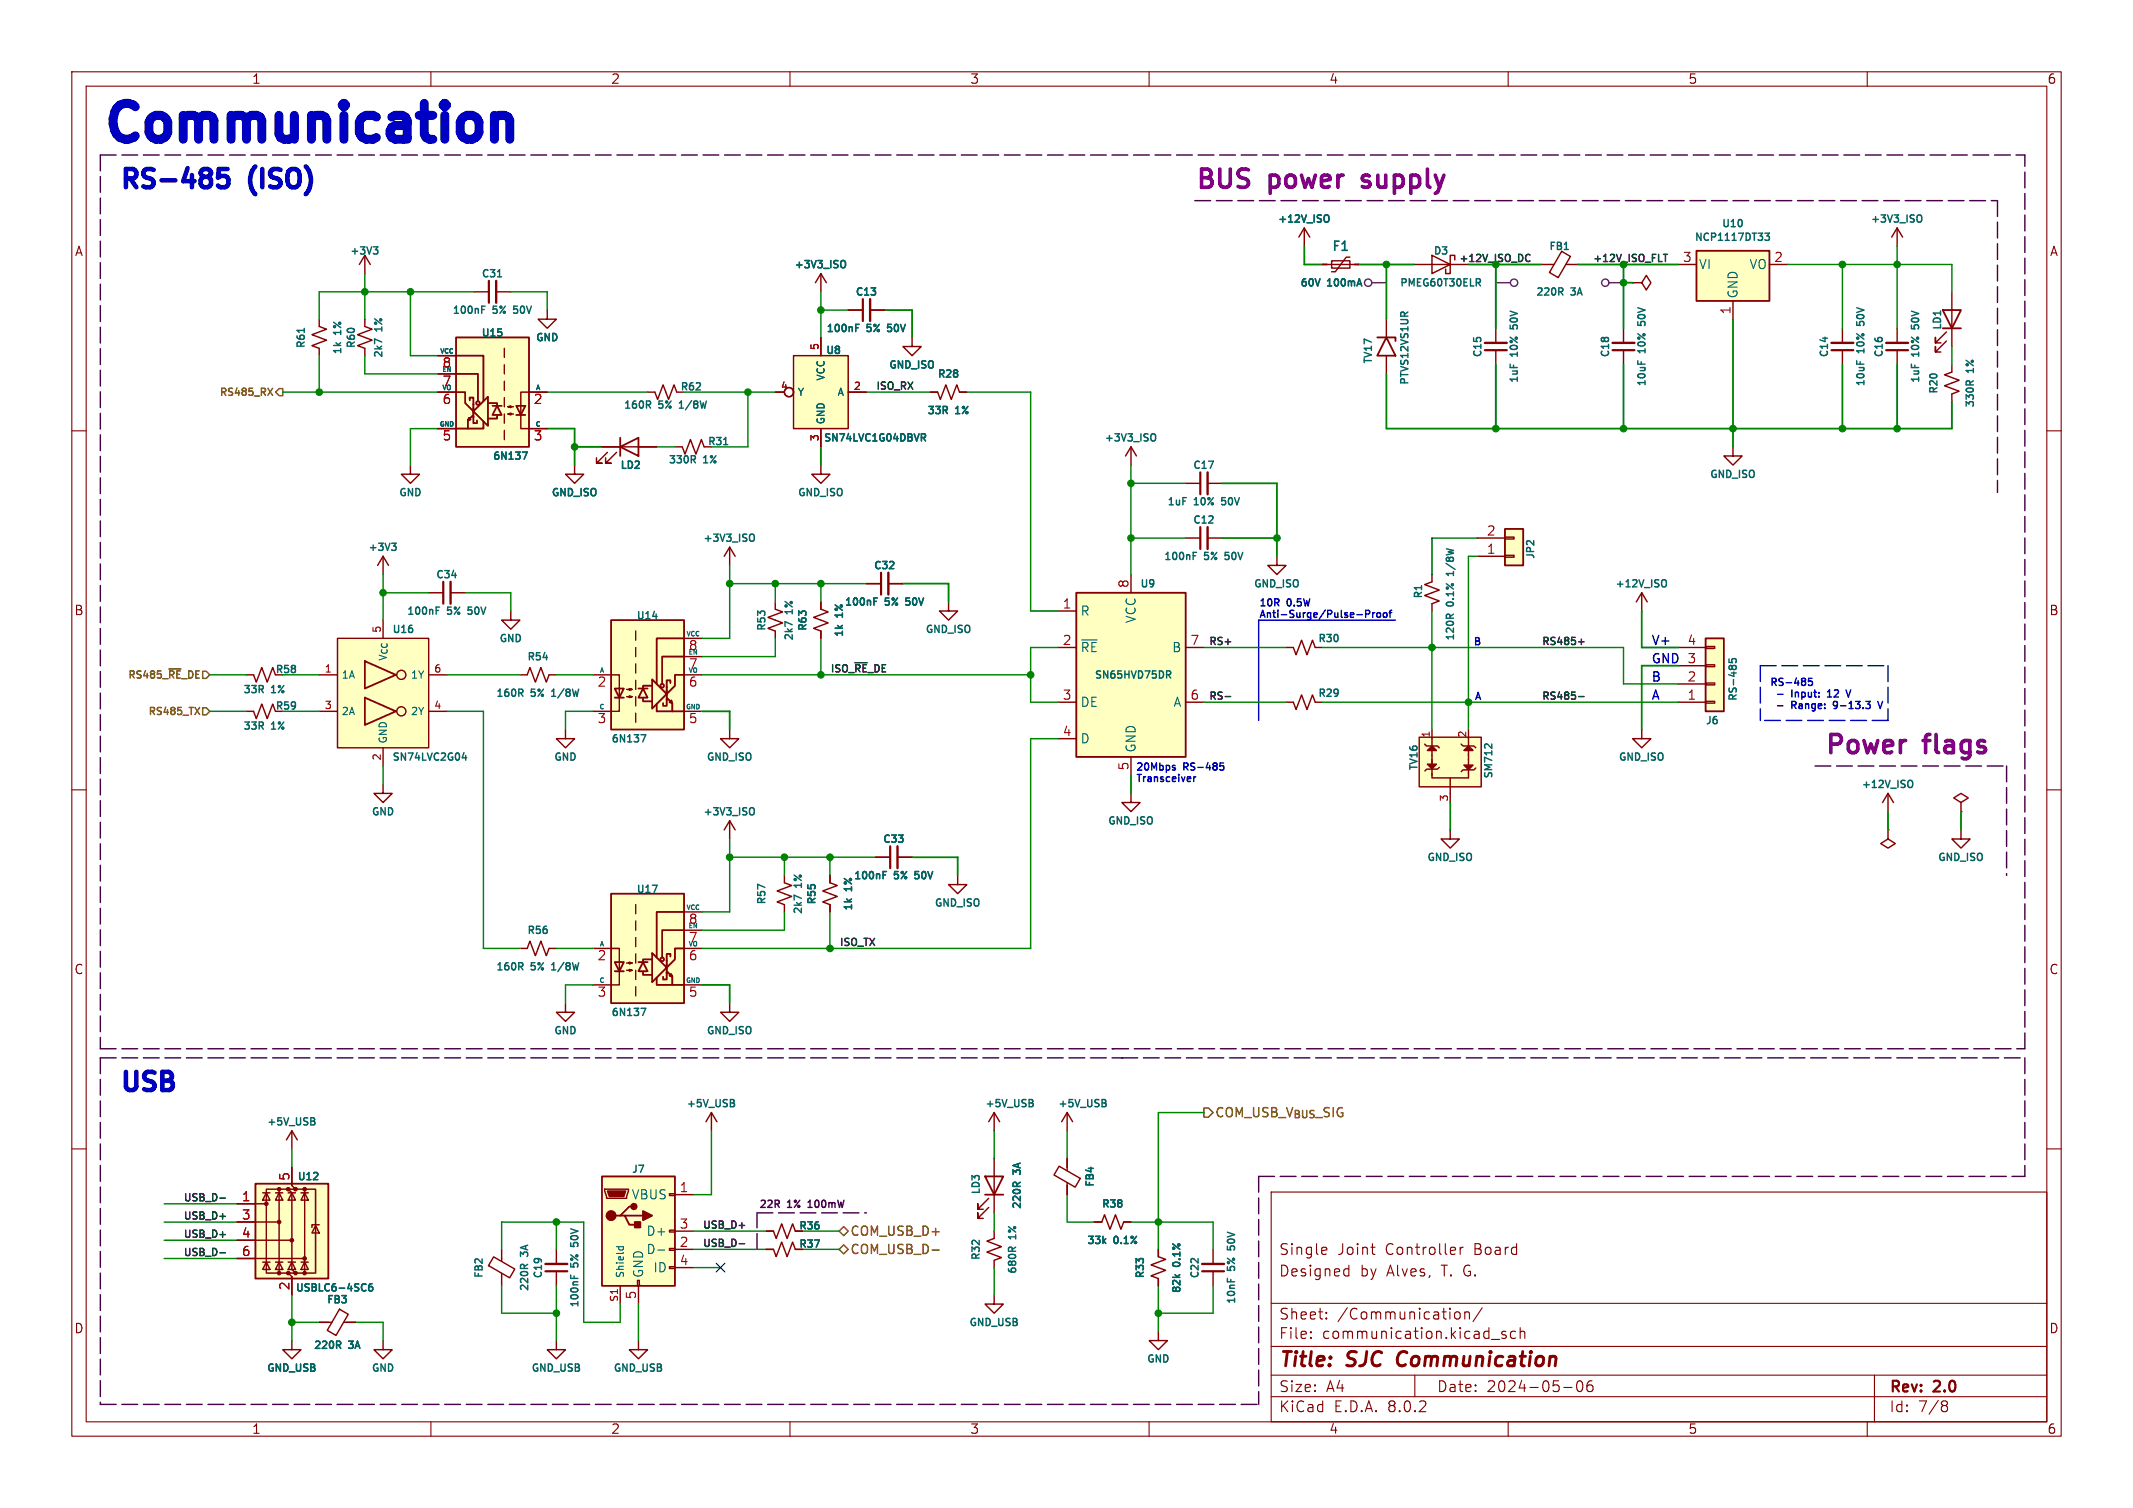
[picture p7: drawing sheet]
<svg xmlns="http://www.w3.org/2000/svg" width="297mm" height="210mm" viewBox="0 0 297 210" stroke-linecap="round" stroke-linejoin="round" font-family="sans-serif">
<g fill="none" stroke="#840000" stroke-width=".15">
<path d="M10 10h277v190h-277zM12 12h273v186h-273zM60 10v2M110 10v2M160 10v2M210 10v2M260 10v2M10 60h2M285 60h2M10 110h2M285 110h2M10 160h2"/>
<path d="M285 160h2M177 166h108v32h-108zM184.2 173.7l.5 .1v.3l-.7 .1M184.7 174.6l-.5 .1M187.4 176.7l.4 .1M187.8 176.2v1.5M187.8 177.6l-.4 .1M190.9 173.7h.6M191.3 174.7h.2M203.3 173.7v1M203.7 173.7l-.2 .1-.2 .2M60 198v2"/>
<path d="M110 198v2M160 198v2M177 194.5h108M177 191.5h108M177 187.5h108M177 181.5h108M182.5 186.3h.1l-.1 .1M182.5 186.3v.1M182.5 185.5v.1M182.5 185.5h.1l-.1 .1M184.7 183.6v.1M184.7 183.6h-.1l.1 .1"/>
<path d="M184.7 182.8v.1M184.7 182.8h-.1l.1 .1M197 191.5v3M202.6 182.8a.41 .41 0 0 1 .4-.1 .41 .41 0 0 1 .3 .3v.4a.41 .41 0 0 1-.3 .3 .41 .41 0 0 1-.4-.1M204 182.8a.37 .37 0 0 1 .6 .1v.8M204 182.7v1M206.4 182.1l-1.3 2M207.7 186.5h1.1M209.7 185.5l-.4-.1-.2 .2 .1 .2 .5 .2v.1v.2l-.2 .1-.4-.1M210 198v2M211 185.5l-.4-.1-.3 .3v.4l.2 .2 .1 .1 .4-.1M211.7 185.5a.37 .37 0 0 1 .6 .1v.8"/>
<path d="M211.7 184.9v1.5M217.7 193.2h1.2M219.7 192.4a.36 .36 0 0 1 .3-.1 .36 .36 0 0 1 .3 .3 .77 .77 0 0 1-.4 1.2 .91 .91 0 0 1-.2-1.4zM221.7 192.3a.59 .59 0 0 0-.7 .6v.6l.1 .2 .4 .1 .2-.1 .1-.5-.1-.3h-.5l-.2 .3M260 198v2M261 191.5v6.5M270.6 195.1l.4 .1a.31 .31 0 0 1 .2 .3 .31 .31 0 0 1-.3 .2M270.6 195.7h.3M270.9 195.7l.2 .2 .1 .4-.3 .3h-.3"/>
</g>
<path d="M194.8 188.5a1.27 1.27 0 0 0 0 1.6" fill="none" stroke="#840000" stroke-width=".4"/>
<g fill="none" stroke="#840000" stroke-width=".2">
<path d="M40.6 157.5l.8 1.3M40.6 157.5v2.5M40.6 157.5l-.7 1.3M99.1 154.9l-.8 1.3M99.1 154.9v2.6M99.1 154.9l.7 1.3M77.5 174v2M77.5 177v2.1M106.7 174h1l.4 1 .7-2 .8 2 .8-2 .3 1h1.1M106.7 171.5h1l.4 1 .7-2.1 .8 2.1 .8-2.1 .3 1.1h1.1M138.4 171.5v1l-1 .3 2 .8-2 .8 2 .7-1 .4v1M152.4 170.2h1l.4-1 .8 2 .7-2 .8 2 .4-1h1"/>
<path d="M161.3 174v1l1 .4-2 .7 2 .8-2 .8 1 .4v1M168.9 174v2M168.9 177v2.1M77.5 186.7v1.3h1.2l-1.2 1.2-1.3-1.2h1.3M88.9 186.7v1.3h1.3l-1.3 1.2-1.3-1.2h1.3M138.4 180.3v1.3h1.3l-1.3 1.3-1.2-1.3h1.2M161.3 185.4v1.3h1.3l-1.3 1.3-1.3-1.3h1.3"/>
</g>
<path d="M43.6 155.7l.2 .2-.2 .2 .2 .1 .1 .3-.2 .2h-.4M102 153.1l.2 .2-.2 .3 .2 .1 .1 .2-.2 .2h-.4M79.5 177.6v.4M79.9 177.7v.3M140.4 173.9l.2-.2h.3v.2M141.4 173.7l-.5 .3M170.9 178v.5" fill="none" stroke="#006464" stroke-width=".2"/>
<path d="M75.9 176h3.1M167.4 176h3" fill="none" stroke="#840000" stroke-width=".33"/>
<path d="M75.9 177h3.1M167.4 177h3" fill="none" stroke="#840000" stroke-width=".3"/>
<path d="M35.6 164.8h10.1v13.3h-10.1z" fill="#ffffc2"/>
<g fill="#840000" stroke="#840000" stroke-width=".14">
<circle cx="37.1" cy="167.6" r=".25"/>
<circle cx="38.9" cy="177.3" r=".25"/>
<circle cx="38.9" cy="170.2" r=".25"/>
<circle cx="38.9" cy="165.6" r=".25"/>
<circle cx="40.1" cy="177.3" r=".25"/>
<circle cx="40.1" cy="165.6" r=".25"/>
<circle cx="40.6" cy="172.7" r=".25"/>
<circle cx="41.1" cy="177.3" r=".25"/>
<circle cx="41.1" cy="165.6" r=".25"/>
<circle cx="42.4" cy="177.3" r=".25"/>
<circle cx="42.4" cy="175.3" r=".25"/>
<circle cx="42.4" cy="165.6" r=".25"/>
</g>
<g fill="none" stroke="#840000" stroke-width=".2">
<path d="M181.6 31.8l-.8 1.2M181.6 31.8v2.5M181.6 31.8l.8 1.2M157.5 62.2l-.8 1.3M157.5 62.2v2.6M157.5 62.2l.7 1.3M165.1 67.3h2M168.1 67.3h2.1M120.6 81.3h2.1M123.7 81.3h2M33 175.3h9.4M33 172.7h7.6"/>
<path d="M33 170.2h5.9M33 167.6h4.1M36.6 175.8h1M36.6 166.1h1M37.1 166.1l.5 1h-1zM37.1 175.8l.5 1h-1zM38.4 175.8h1M38.4 166.1h1M38.9 175.8l.5 1h-1zM38.9 166.1l.5 1h-1zM38.9 165.6h-1.8v11.7h1.8M40.1 165.6h2.3v11.7h-1.3"/>
<path d="M40.1 165.6l.5 .5v10.7l.5 .5M40.1 165.6h-1.2v11.7h1.2l.5 .5v2.5M40.1 175.8h1M40.1 166.1h1M40.1 177.3h1M40.6 175.8l.5 1h-1zM40.6 166.1l.5 1h-1zM40.6 162.6v2.5l.5 .5M41.9 175.8h1M41.9 166.1h1M42.4 175.8l.5 1h-1zM42.4 165.6h1.5v11.7h-1.5"/>
<path d="M42.4 166.1l.5 1h-1zM43.9 170.7l.5 1h-1zM44.4 170.6h-1v.3M68.7 175l3 1.7-.7 1.3-3-1.7zM69.8 174v1.6M69.8 177.3v1.8M40.6 186.7v1.3h1.3l-1.3 1.2-1.2-1.2h1.2M53.3 186.7v1.3h1.3l-1.3 1.2-1.2-1.2h1.2"/>
</g>
<path d="M35.6 164.8h10.1v13.3h-10.1z" fill="none" stroke="#840000" stroke-width=".25"/>
<path d="M184.6 29.9a.34 .34 0 0 1 .4 .4v.3a.34 .34 0 0 1-.4 .3M160.5 60.4a.34 .34 0 0 1 .4 .3v.4a.34 .34 0 0 1-.4 .3M121.7 83.7h.3M121.7 83.3h.5M50.8 178.8l.1 .1M50.9 179.7l-.1 .1M51.8 178.8h-.3a.67 .67 0 0 0 0 1l.4-.1v-.4l-.2-.1h-.3l-.1 .1M72.5 176.3l.2-.2h.2l.1 .2M73.5 176.1l-.5 .3" fill="none" stroke="#006464" stroke-width=".2"/>
<path d="M123.7 79.8v3M168.1 65.8v3" fill="none" stroke="#840000" stroke-width=".33"/>
<path d="M122.7 79.8v3M167.1 65.8v3" fill="none" stroke="#840000" stroke-width=".3"/>
<path d="M85.1 86.4h10.1v15.2h-10.1z" fill="#ffffc2"/>
<g fill="none" stroke="#840000" stroke-width=".25">
<path d="M85.1 86.4h10.1v15.2h-10.1zM85.6 95.9h1.3l-.7 1.3zM85.6 97.2h1.3M88.9 95.9h1.3M89.5 97.3v.4h1.3M89.5 95.9l.7 1.3h-1.3zM90.7 95.5h-1.2v.4M90.8 94.6l2 2-2 2.1zM91.4 98v1.1h3.8M92.8 97.3v1h-.5v-.4M92.8 97.2l.8 .7-.1-.4-.3 .3 .4 .1v1.2M92.8 95.6v1.9"/>
<path d="M93.3 95.1v-.4h-.5v1.1M95.2 88.9h-3.8v6.4M95.2 91.4h-3v3.9M95.2 94h-1.2v1.5l-1 1"/>
<circle cx="92.2" cy="95.5" r=".25"/>
</g>
<g fill="none" stroke="#840000" stroke-width=".2">
<path d="M50.8 35.6l-.8 1.2M50.8 35.6v2.5M50.8 35.6l.8 1.2M44.4 44.5v1l1.1 .3-2.1 .8 2.1 .8-2.1 .7 1 .4v1M50.8 44.5v1l1 .3-2 .8 2 .8-2 .7 1 .4v1M66 40.6h2.1M69.1 40.6h2M34.3 94h1l.4 1 .7-2 .8 2 .8-2 .4 1M82.5 94h3.7v5.1h-3.7M87.2 97h.8l-.4 .2v-.3l.4 .1M87.2 96h.8l-.4 .1v-.2l.4 .1M88.5 87.9v1.3"/>
<path d="M88.5 90.2v1.2M88.5 92.5v1.2M88.5 94.7v1.3M88.5 97v1.3M88.5 99.3v1.3M95.2 94h2.6M95.2 99.1h2.6M95.2 91.4h2.6M95.2 88.9h2.6M53.3 109.2v1.3h-1.2l1.2 1.3 1.3-1.3h-1.3"/>
</g>
<path d="M52 34.4h.6l-.3 .4 .3 .1v.3l-.2 .2h-.3M69.3 38.6h.5M42.4 45.7v.6M53.2 47.6l-1-.4v.7M67.1 43.1h.3M67.1 42.6h.5M90.9 85.8h.6M89.2 102.3h.7l-.4 1" fill="none" stroke="#006464" stroke-width=".2"/>
<path d="M69.1 39.1v3.1" fill="none" stroke="#840000" stroke-width=".33"/>
<path d="M68.1 39.1v3.1" fill="none" stroke="#840000" stroke-width=".3"/>
<path d="M47 88.9h12.7v15.2h-12.7z" fill="#ffffc2"/>
<g fill="none" stroke="#840000" stroke-width=".2">
<path d="M114.3 38.1l-.8 1.3M114.3 38.1v2.5M114.3 38.1l.8 1.3M184.1 36.8h5.1M185.4 36.3h2.6v1h-2.6zM188 35.8h-.5l-1.6 2h-.5M101.6 76.2l-.8 1.3M101.6 76.2v2.5M101.6 76.2l.8 1.3M114.3 64.8v1.2h1.3l-1.3 1.3-1.3-1.3h1.3M34.3 99.1h1l.4 1 .7-2.1 .8 2.1 .8-2.1 .4 1.1M44.4 94h2.6"/>
<path d="M44.4 99.1h2.6M47 88.9h12.7v15.2h-12.7zM53.3 86.4v2.5M59.7 94h2.5M59.7 99.1h2.5M71.1 85.1v1.3h-1.3l1.3 1.2 1.3-1.2h-1.3M72.4 94h1l.4-1 .7 2 .8-2 .8 2 .4-1h1M107.9 83.8v1l1.1 .4-2.1 .8 2.1 .7-2.1 .8 1 .4v1M114.3 83.8v1l1 .4-2 .8 2 .7-2 .8 1 .4v1M53.3 104.1v2.6M101.6 139.7v1.3h1.3l-1.3 1.2-1.3-1.2h1.3"/>
<circle cx="55.9" cy="99.1" r=".63"/>
<circle cx="55.9" cy="94" r=".63"/>
</g>
<path d="M50.8 97.2l4.3 1.9-4.3 1.9zM50.8 92.1l4.3 1.9-4.3 1.9z" fill="none" stroke="#840000" stroke-width=".25"/>
<path d="M117.3 36.3a.34 .34 0 0 1 .4 .3v.3a.34 .34 0 0 1-.4 .4M104.6 74.4a.34 .34 0 0 1 .4 .3v.3a.34 .34 0 0 1-.4 .4M72.5 96.5l.3 .5M72.6 96l.2 .2v.2l-.2 .1M76.8 97h.6M76.9 96.2l-.1 .1M110.3 87l-1-.4v.6M64.6 104.8l-.2 .7h.6M64.8 105.2v.7" fill="none" stroke="#006464" stroke-width=".2"/>
<path d="M85.1 124.5h10.1v15.2h-10.1z" fill="#ffffc2"/>
<g fill="none" stroke="#840000" stroke-width=".25">
<path d="M85.1 124.5h10.1v15.2h-10.1zM85.6 134h1.3l-.7 1.3zM85.6 135.3h1.3M88.9 134h1.3M89.5 135.4v.4h1.3M89.5 134l.7 1.3h-1.3zM90.7 133.6h-1.2v.4M90.8 132.7l2 2-2 2.1zM91.4 136.1v1.1h3.8M92.8 135.4v1h-.5v-.4M92.8 135.3l.8 .7-.1-.4-.3 .3 .4 .1v1.2M92.8 133.7v1.9"/>
<path d="M93.3 133.2v-.4h-.5v1.1M95.2 127h-3.8v6.4M95.2 129.5h-3v3.9M95.2 132.1h-1.2v1.5l-1 1"/>
<circle cx="92.2" cy="133.6" r=".25"/>
</g>
<g fill="none" stroke="#840000" stroke-width=".2">
<path d="M78.7 139.7v1.3h1.3l-1.3 1.2-1.2-1.2h1.2M82.5 132.1h3.7v5.1h-3.7M87.2 135.1h.8l-.4 .2v-.3l.4 .1M87.2 134.1h.8l-.4 .1v-.2l.4 .1M88.5 126v1.3M88.5 128.3v1.2M88.5 130.6v1.2M88.5 132.8v1.3M88.5 135.1v1.3M88.5 137.4v1.3M95.2 132.1h2.6M95.2 137.2h2.6"/>
<path d="M95.2 129.5h2.6M95.2 127h2.6"/>
</g>
<path d="M90.8 123.3h.7l-.4 1M89.2 140.4h.7l-.4 1" fill="none" stroke="#006464" stroke-width=".2"/>
<path d="M83.8 163.8h10.2v15.3h-10.2z" fill="#ffffc2"/>
<path d="M83.8 163.8h10.2v15.3h-10.2zM86.4 169.3h.6l.6 1.3h1.3M87 169.3h2.5M88.3 168h-.7l-1.2 1.3h-.7" fill="none" stroke="#840000" stroke-width=".25"/>
<g fill="#840000" stroke="#840000" stroke-width=".25">
<path d="M89.5 168.7l1.3 .6-1.3 .6z"/>
<path d="M88.4 170.2h.8v.7h-.8z"/>
<circle cx="85.1" cy="169.3" r=".63"/>
<circle cx="88.3" cy="168" r=".38"/>
</g>
<g fill="none" stroke="#840000" stroke-width=".2">
<path d="M196.8 36.8h7.7M199.4 35.6l2.5 1.2-2.5 1.3zM202.6 36.2v-.6h-.7v2.5h-.6v-.6M208.3 45.7v2.1M208.3 48.8v2M226.1 45.7v2.1M226.1 48.8v2M84.2 165.6h3.3v.3l-.3 1h-2.7zM86.4 179.1v2.5M88.8 178.3h.2v.8h-.2zM88.9 179.1v2.5M93.2 176.4h.8v.3h-.8z"/>
<path d="M93.2 173.9h.8v.2h-.8zM93.2 171.3h.8v.3h-.8zM93.2 166.2h.8v.3h-.8zM94 166.4h2.5M94 174h2.5M94 171.5h2.5M94 176.5h2.5"/>
</g>
<path d="M84.6 165.9h2.5l-.2 .7h-2.1z" fill="#840000" stroke="#840000" stroke-width=".2"/>
<path d="M85.8 173.6h1M86.2 173.6l-.1 .3M86.8 173.6v.3M91.6 174.1h1" fill="none" stroke="#006464" stroke-width=".15"/>
<path d="M205.8 39.3l.3 .5M205.9 38.8l.2 .2v.3h-.2M228.1 50.2v.5" fill="none" stroke="#006464" stroke-width=".2"/>
<path d="M206.8 47.8h3M224.5 47.8h3.1" fill="none" stroke="#840000" stroke-width=".33"/>
<path d="M206.8 48.8h3M224.5 48.8h3.1" fill="none" stroke="#840000" stroke-width=".3"/>
<path d="M236.2 34.9h10.2v7h-10.2z" fill="#ffffc2"/>
<path d="M236.2 34.9h10.2v7h-10.2zM270.5 43.2h2.5l-1.2 2.5zM270.5 45.7h2.5" fill="none" stroke="#840000" stroke-width=".25"/>
<g fill="none" stroke="#840000" stroke-width=".2">
<path d="M214.6 36.8h1.8M217.4 35l1.3 .7-1.7 3-1.3-.8zM218.1 36.8h1.6M227.3 39.4h1.3l.6-1 .7 1-.7 1-.6-1M227.3 39.4h.1M233.7 36.8h2.5M246.4 36.8h2.5M264.2 31.8l-.8 1.2M264.2 31.8v2.5M264.2 31.8l.7 1.2M241.3 41.9v2.6M256.5 45.7v2.1"/>
<path d="M256.5 48.8v2M264.2 45.7v2.1M264.2 48.8v2M271 47.5l-1.5 1.5v-.7v.7h.8M271 46.2l-1.5 1.6v-.8v.8h.8M271.8 50.8v1l-1 .4 2 .8-2 .7 2 .8-1 .4v1M271.8 40.6v7.7M132.1 83.8v1.3h1.2l-1.2 1.3-1.3-1.3h1.3M201.9 115.6v1.2h1.3l-1.3 1.3-1.2-1.3h1.2"/>
</g>
<path d="M217.8 34.7h.6M245.8 32.5h.6l-.4 .4h.3v.5l-.1 .1-.4-.1M267.2 29.9a.34 .34 0 0 1 .4 .4v.3a.34 .34 0 0 1-.4 .3M217.3 40.6l.3 .5M217.4 40.1l.2 .2v.2l-.2 .1M258.5 50.2v.5M270.2 43.3v.6M273.8 53.2l.2-.2 .2 .1 .1 .1M274.8 53l-.5 .4" fill="none" stroke="#006464" stroke-width=".2"/>
<path d="M255 47.8h3.1M262.6 47.8h3.1" fill="none" stroke="#840000" stroke-width=".33"/>
<path d="M255 48.8h3.1M262.6 48.8h3.1" fill="none" stroke="#840000" stroke-width=".3"/>
<path d="M149.9 82.6h15.2v22.8h-15.2z" fill="#ffffc2"/>
<path d="M191.8 47h2.5v.5M193 47l1.3 2.5h-2.5zM149.9 82.6h15.2v22.8h-15.2zM137.2 163.8h2.5l-1.3 2.6zM137.2 166.4h2.5" fill="none" stroke="#840000" stroke-width=".25"/>
<g fill="none" stroke="#840000" stroke-width=".2">
<path d="M118.1 43.2h2M121.2 43.2h2M127 47v1.3h1.3l-1.3 1.2-1.3-1.2h1.3M129.5 54.6h1.1l.3 1 .8-2 .8 2 .7-2 .4 1h1M193 44.5v2.5M193 49.5v2.6M241.3 62.2v1.3h1.3l-1.3 1.3-1.3-1.3h1.3M147.3 85.1h2.6M147.3 90.2h2.6M147.3 97.8h2.6M157.5 80v2.6M165.1 90.2h2.5"/>
<path d="M165.1 97.8h2.5M121.9 119.4h2.1M125 119.4h2M147.3 102.9h2.6M157.5 110.5v1.3h1.2l-1.2 1.2-1.3-1.2h1.3M157.5 105.4v2.6M228.6 101.6v1.3h1.3l-1.3 1.2-1.3-1.2h1.3M262.9 115.6v1.2l1 .7-1 .6-1-.6 1-.7M262.9 115.6h.1M262.9 110.5l-.8 1.3M262.9 110.5v2.5M262.9 110.5l.8 1.3"/>
<path d="M273 115.6v1.2h1.3l-1.3 1.3-1.2-1.3h1.2M273 111.8l1.1-.7-1.1-.6-1 .6 1 .7v1.2M273 113h.1M133.3 121.9v1.3h1.3l-1.3 1.3-1.2-1.3h1.2M138.4 154.9l-.7 1.3M138.4 154.9v2.6M138.4 154.9l.8 1.3M148.6 154.9l-.8 1.3M148.6 154.9v2.6M148.6 154.9l.8 1.3M137.7 168.1l-1.6 1.6v-.8v.8h.8M137.7 166.9l-1.6 1.5v-.8v.8h.8"/>
<path d="M138.4 161.3v7.6M147.5 162.4l2.9 1.7-.7 1.2-2.9-1.7zM148.6 161.3v1.7M148.6 164.7v1.7M44.4 184.2h1.8M47.3 182.3l1.2 .7-1.7 3-1.2-.7zM47.9 184.2h1.6"/>
</g>
<path d="M150.6 89.1h2.2" fill="none" stroke="#006464" stroke-width=".15"/>
<g fill="none" stroke="#006464" stroke-width=".2">
<path d="M119.1 45.6h.4M119.1 45.2h.5M195.1 43.5h.4M196 43.5l-.4 .3M162.4 93.4h.4l.2 .2-.1 .3-.5 .1M162.7 94l.3 .4M265.9 108.7a.34 .34 0 0 1 .4 .3v.3a.34 .34 0 0 1-.4 .4M123 121.8h.3M123 121.4h.4M143.6 153.1l.2 .2-.2 .3 .2 .1 .1 .2-.2 .2h-.4M153.8 153.1l.2 .2-.2 .3 .2 .1v.2l-.2 .2h-.3M141.1 164.8l.1-.2 .3 .1 .1 .1"/>
<path d="M142.1 164.6l-.5 .4M47.1 187.3l.3 .5M47.3 186.8l.1 .2v.2l-.1 .1"/>
</g>
<path d="M121.2 41.7v3M125 117.9v3" fill="none" stroke="#840000" stroke-width=".33"/>
<path d="M120.1 41.7v3M124 117.9v3" fill="none" stroke="#840000" stroke-width=".3"/>
<path d="M237.5 88.9h2.5v10.2h-2.5z" fill="#ffffc2"/>
<g fill="none" stroke="#840000" stroke-width=".2">
<path d="M165.1 74.9h2M168.1 74.9h2.1M177.8 77.5v1.2h1.3l-1.3 1.3-1.3-1.3h1.3M179.1 97.8h1l.4 1 .7-2 .8 2 .8-2 .3 1M179.1 90.2h1l.4 1 .7-2 .8 2 .8-2 .3 1M199.4 80v1l-1 .4 2 .8-2 .7 2 .8-1 .4v1M228.6 82.6l-.8 1.2M228.6 82.6v2.5M228.6 82.6l.8 1.2M233.7 97.8h3.8M233.7 95.3h3.8M233.7 92.7h3.8"/>
<path d="M233.7 90.2h3.8M237.5 90h1.3v.3h-1.3zM237.5 92.6h1.3v.2h-1.3zM237.5 95.1h1.3v.3h-1.3zM237.5 97.7h1.3v.2h-1.3z"/>
</g>
<path d="M237.5 88.9h2.5v10.2h-2.5z" fill="none" stroke="#840000" stroke-width=".25"/>
<path d="M166.1 77.4h.4M166.1 76.9h.5M202.4 79.6v.6M201.4 85.7l.2-.2 .2 .1 .1 .1M201.6 80.1l.1 .1M202.4 85.5l-.5 .4M231.6 80.7a.34 .34 0 0 1 .4 .4v.3a.34 .34 0 0 1-.4 .3M240.8 91.8v.4l.4 .1-.1-.2 .1-.3 .1-.1 .4 .1 .1 .1-.1 .4" fill="none" stroke="#006464" stroke-width=".2"/>
<path d="M168.1 73.4v3.1" fill="none" stroke="#840000" stroke-width=".33"/>
<path d="M167.1 73.4v3.1" fill="none" stroke="#840000" stroke-width=".3"/>
<path d="M209.5 73.7h2.6v5h-2.6z" fill="#ffffc2"/>
<path d="M205.7 77.5h3.8M205.7 74.9h3.8M209.5 74.8h1.3v.3h-1.3zM209.5 77.3h1.3v.3h-1.3z" fill="none" stroke="#840000" stroke-width=".2"/>
<path d="M209.5 73.7h2.6v5h-2.6z" fill="none" stroke="#840000" stroke-width=".25"/>
<path d="M197.6 102.7h8.6v6.9h-8.6z" fill="#ffffc2"/>
<path d="M53.3 77.5l-.7 1.2M53.3 77.5v2.5M53.3 77.5l.8 1.2M197.6 102.7h8.6v6.9h-8.6zM198.4 103.6l.2 .3h1.6l.2 .2M199.4 101.6v6.4M199.4 107.1h-.7l-.3 .3M200.4 106.9l-.2 .2h-.8M201.9 108.3v3.5M203.5 103.6l.2 .3h1.5l.3 .2M204.5 101.6v6.7h-5.1v-.5M205.5 107l-.3 .2h-1.5l-.2 .3" fill="none" stroke="#840000" stroke-width=".2"/>
<g fill="#840000" stroke="#840000" stroke-width=".2">
<path d="M203.8 104.5l.7-.6 .6 .6z"/>
<path d="M198.8 106.4h1.2l-.6 .7z"/>
<path d="M198.8 104.5l.6-.6 .6 .6z"/>
<path d="M203.8 106.6h1.3l-.6 .6z"/>
</g>
<path d="M54.5 75.7h.6l-.3 .3 .3 .1v.4l-.1 .2h-.3M207.7 103.6v.6l-.6-.5-.2-.1-.2 .2" fill="none" stroke="#006464" stroke-width=".2"/>
<path d="M110.5 49.5h7.6v10.2h-7.6z" fill="#ffffc2"/>
<g fill="none" stroke="#840000" stroke-width=".2">
<path d="M90.2 54.6h1l.4 1 .7-2 .8 2 .8-2 .3 1h1M107.9 54.6h1.3M110.5 49.5h7.6v10.2h-7.6zM114.3 47v2.5M114.3 59.7v2.5M118.1 54.6h2.5M57.1 64.8v1.2h1.3l-1.3 1.3-1.2-1.3h1.2M80 64.8v1.2h1.3l-1.3 1.3-1.3-1.3h1.3M83.8 62.2h7.6M84.6 63l-1.5 1.5h.7h-.7v-.7M85.9 63l-1.6 1.5h.8h-.8v-.7M94 62.2h1l.4 1 .7-2 .8 2 .8-2 .3 1h1.1"/>
<path d="M59.7 82.6h2M62.7 82.6h2.1M78.7 101.6v1.3h1.3l-1.3 1.2-1.2-1.2h1.2M101.6 101.6v1.3h1.3l-1.3 1.2-1.3-1.2h1.3M101.6 114.3l-.8 1.3M101.6 114.3v2.5M101.6 114.3l.8 1.3M72.4 132.1h1l.4-1 .7 2 .8-2 .8 2 .4-1h1M109.2 121.9v1l1 .4-2 .8 2 .7-2 .8 1 .4v1M115.6 121.9v1l1 .4-2 .8 2 .7-2 .8 1 .4v1"/>
<circle cx="109.9" cy="54.6" r=".63"/>
</g>
<g fill="none" stroke="#006464" stroke-width=".2">
<path d="M90.3 56.4l.3 .4M90.4 55.8l.2 .2-.1 .3-.1 .1M94.6 56.8h.6M94.7 56.1h-.1M96.5 64l.3 .5M96.6 63.5l.2 .2v.2l-.2 .1M100.8 61.9h.5M128.3 60.4h.4l.2 .2-.1 .3h-.5M128.5 60.9l.4 .5M60.7 85h.4M60.7 84.5h.5M104.6 112.5a.34 .34 0 0 1 .4 .3v.3a.34 .34 0 0 1-.4 .4"/>
<path d="M72.5 134.6l.3 .5M72.6 134.1l.2 .2v.2l-.2 .1M76.8 135.1h.6M76.9 134.3l-.1 .1M111.6 125.1l-1-.4v.6"/>
</g>
<path d="M62.7 81v3.1" fill="none" stroke="#840000" stroke-width=".33"/>
<path d="M61.7 81v3.1" fill="none" stroke="#840000" stroke-width=".3"/>
<path d="M86.4 62.2l2.5-1.2v2.5zM86.4 61v2.5" fill="none" stroke="#840000" stroke-width=".25"/>
<path d="M63.5 47h10.2v15.2h-10.2z" fill="#ffffc2"/>
<g fill="none" stroke="#840000" stroke-width=".25">
<path d="M63.5 47h10.2v15.2h-10.2zM63.5 49.5h3.8v6.4M63.5 52.1h3v3.8M63.5 54.6h1.3v1.5l1 1.1M65.4 55.8v-.4h.5v1M65.9 57.9v1h.5v-.4M65.9 57.8l-.7 .7 .1-.3 .2 .2-.3 .1v1.2M65.9 56.3v1.9M67.3 58.7v1h-3.8M67.9 55.2v4.1l-2-2zM68.1 56.1h1.1v.4M68.6 56.5h1.2"/>
<path d="M69.2 57.9v.4h-1.3M69.2 56.5l.6 1.3h-1.2zM71.9 56.5h1.3l-.7 1.3zM71.9 57.8h1.3"/>
<circle cx="66.5" cy="56.1" r=".25"/>
</g>
<g fill="none" stroke="#840000" stroke-width=".2">
<path d="M184.1 36.8h.7M188.6 36.8h.6M61 54.6h2.5M61 59.7h2.5M61 52.1h2.5M61 49.5h2.5M70.2 48.5v1.3M70.2 50.8v1.3M70.2 53.1v1.3M70.2 55.4v1.2M70.2 57.7v1.2M70.2 59.9v1.3"/>
<path d="M70.7 57.7l.4-.2v.3l-.4-.1h.8M70.7 56.6l.4-.1v.3l-.4-.2h.8M76.2 54.6h-3.7v5.1h3.7M76.2 43.2v1.3h1.3l-1.3 1.2-1.3-1.2h1.3M107.9 54.6h1.3M114.3 47v2.5M114.3 59.7v2.5M118.1 54.6h2.5M118.1 43.2h2M121.2 43.2h2M129.5 54.6h1.1M133.6 54.6h1"/>
<path d="M83.8 62.2h2.6M88.9 62.2h2.5M114.3 83.8v1M114.3 87.9v1M120.6 81.3h2.1M123.7 81.3h2M121.9 119.4h2.1M125 119.4h2M115.6 121.9v1M115.6 126v1M33 170.2h2.6M33 167.6h2.6"/>
<path d="M33 172.7h2.6M33 175.3h2.6M40.6 162.6v2.5M40.6 177.8v2.5M106.7 174h1M106.7 171.5h1M110.7 174h1.1M110.7 171.5h1.1M148.6 161.3v1.3M148.6 165.1v1.3M152.4 170.2h1M156.5 170.2h1"/>
<path d="M161.3 174v1M161.3 178.1v1M44.4 184.2h1.3M48.3 184.2h1.2"/>
<circle cx="109.9" cy="54.6" r=".63"/>
</g>
<g fill="none" stroke="#006464" stroke-width=".2">
<path d="M117.3 36.3a.34 .34 0 0 1 .4 .3v.3a.34 .34 0 0 1-.4 .4M184.6 29.9a.34 .34 0 0 1 .4 .4v.3a.34 .34 0 0 1-.4 .3M119.1 45.6h.4M119.1 45.2h.5M72.7 63h.7l-.4 1M128.3 60.4h.4l.2 .2-.1 .3h-.5M128.5 60.9l.4 .5M121.7 83.7h.3M121.7 83.3h.5M123 121.8h.3M123 121.4h.4M50.8 178.8l.1 .1"/>
<path d="M50.9 179.7l-.1 .1M51.8 178.8h-.3a.67 .67 0 0 0 0 1l.4-.1v-.4l-.2-.1h-.3l-.1 .1M141.1 164.8l.1-.2 .3 .1 .1 .1M142.1 164.6l-.5 .4M47.1 187.3l.3 .5M47.3 186.8l.1 .2v.2l-.1 .1"/>
</g>
<g fill="none" stroke="#484848" stroke-width=".2">
<path d="M191 39.4h2M208.3 39.4h2M224 39.4h2.1"/>
<circle cx="190.5" cy="39.4" r=".51"/>
<circle cx="210.8" cy="39.4" r=".51"/>
<circle cx="223.5" cy="39.4" r=".51"/>
</g>
<path d="M37.3 54.1l.7 1M38 54.1l-.7 1M38.9 54.1h.5v1h-.5l-.5-.5zM23.5 93.2h1.7M27.1 98.5l.7 1M27.8 98.5l-.7 1M28.2 98.6h.5l.5 .5-.5 .5h-.5zM167.6 154.3h.7l.6 .6-.6 .7h-.7zM116.8 171.5l.7-.7 .6 .7-.6 .6zM116.8 174l.7-.6 .6 .6-.6 .6zM129.8 174.1h1" fill="none" stroke="#725600" stroke-width=".2"/>
<g fill="none" stroke="#0f0f0f" stroke-width=".2">
<path d="M212.6 35.5l.2-.1 .2 .1M213 36.3l-.2 .1h-.2M231.6 35.4h.6M231.9 35.4v1M170.6 97h.8M219.8 97h.8M219.8 89.4h.8M220.2 89v.8M30.6 171.9h.8M30.6 169.4h.8M30.6 174.5h.8M30.6 166.9h.8"/>
<path d="M102.9 173.2h.8M102.9 170.7h.8"/>
</g>
<path d="M68.8 16.1v3.3M68.8 16.5a1.36 1.36 0 0 1 1.9-.2l.3 .5v2.6" fill="none" stroke="#0000c2" stroke-width="1.3"/>
<g fill="none" stroke="#0000c2" stroke-width=".2">
<path d="M190.2 85.5h.4l.1-.2v-.2l-.5-.1v1M191.1 85.3v.7M191.4 85.3l-.3 .2M191.8 85.4l.1-.1 .3 .1v.4l-.1 .1-.2 .1-.1-.1zM192.7 85.4l.1-.1 .3 .1v.4l-.1 .1-.2 .1-.1-.1zM193.4 85.3h.4M193.8 85l-.2 .1v.9M194.3 86.4h-19v13.9M249.5 96.1v1M249.5 98.2h.4M249.9 97.7h-.4v1M252.3 94.5h-.5v.4l.1-.1 .4 .1 .1 .1-.1 .4-.1 .1-.4-.1"/>
<path d="M254.5 97.1h.5M254.5 96.4l.2-.3v1M255.5 97.7l-.2 .2v.2l.2 .2 .3-.1M255.7 97.7h.1M255.8 98.4l-.1 .2-.3 .1M257 96.1l.4 1 .3-1M261.5 97.7l.3 1 .3-1M163.4 106.9l.2 .1 .1 .1-.2 .1h-.2M163.4 106.6h.2M166.2 108.2v.6M166.5 108.2l-.3 .2M169.9 106.7l.3-.1 .2 .2-.1 .4h-.4"/>
<path d="M169.9 106.3h.5"/>
</g>
<path d="M112.5 168.1h.6M112.7 167.3l-.2 .1" fill="none" stroke="#480048" stroke-width=".2"/>
<path d="M31.7 23.5h-1.2l-.1 1.2 .3-.2h.6l.3 .1 .2 .4v.6l-.1 .2-.4 .3h-.6l-.3-.3" fill="none" stroke="#0000c2" stroke-width=".63"/>
<path d="M189.7 26l.2 .1M189.8 24.5l-.1 .3 .1 .3" fill="none" stroke="#840084" stroke-width=".51"/>
<g fill="none" stroke="#480048" stroke-width=".2" stroke-dasharray="2.2 .8">
<path d="M14 21.6h267.9M14 21.6v124.5M166.4 27.9h111.7M278.1 27.9v40.7M252.7 106.7h26.7M279.4 106.7v15.2M14 147.3h142.2M14 146.1h140.9M14 147.3v48.3M154.9 146.1h127M154.9 146.1h.1M156.2 147.3h125.7"/>
<path d="M156.2 147.3h.1M281.9 147.3v16.5M281.9 146.1v-124.5M105.4 168.9h15.2M105.4 174v-5.1M175.3 163.8v31.8M175.3 163.8h106.6M14 195.6h161.3"/>
</g>
<path d="M245.1 92.7h17.8M245.1 92.7v7.6M262.9 92.7v7.6M262.9 100.3h-17.8" fill="none" stroke="#0000c2" stroke-width=".2" stroke-dasharray="2.2 .8"/>
<g fill="none" stroke="#008400" stroke-width=".2">
<path d="M50.8 38.1v6.4M248.9 36.8h22.9v3.8M256.5 36.8v8.9M264.2 34.3v11.4M39.4 54.6h21.6M44.4 49.5v5.1M50.8 49.5v2.6h10.2M57.1 40.6v8.9h3.9M61 59.7h-3.9v5.1M66 40.6h-21.6v3.9M71.1 40.6h5.1v2.6M76.2 54.6h14"/>
<path d="M95.2 54.6h12.7M104.1 54.6v7.6h-5M114.3 40.6v6.4M114.3 43.2h3.8M120.6 54.6h8.9M134.6 54.6h8.9v30.5h3.8M271.8 48.3v2.5M91.4 62.2h2.6M101.6 78.7v10.2h-3.8M157.5 64.8v15.2M157.5 74.9h7.6M157.5 67.3h7.6"/>
<path d="M205.7 77.5h-1.2v24.1M29.2 99.1h5.1M29.2 94h5.1M39.4 99.1h5M39.4 94h5M53.3 82.6h6.4M53.3 80v6.4M62.2 99.1h5.1v33h5.1M62.2 94h10.2M64.8 82.6h6.3v2.5M77.5 94h5M82.5 99.1h-3.8v2.5"/>
<path d="M97.8 94h45.7M101.6 81.3h19M107.9 81.3v2.5M107.9 88.9v2.5h-10.1M114.3 81.3v2.5M114.3 88.9v5.1M147.3 90.2h-3.8v7.6h3.8M167.6 97.8h11.5M167.6 90.2h11.5M184.1 97.8h49.6M184.1 90.2h42v5.1h7.6M199.4 85.1v16.5"/>
<path d="M53.3 106.7v2.5M101.6 119.4h20.3M101.6 116.8v10.2h-3.8M109.2 119.4v2.5M115.6 119.4v2.5M147.3 102.9h-3.8v29.2h-45.7M77.5 132.1h5M82.5 137.2h-3.8v2.5M109.2 127v2.5h-11.4M115.6 127v5.1M99.1 157.5v8.9h-2.6M138.4 157.5v3.8"/>
<path d="M148.6 157.5v3.8M167.6 154.9h-6.3v19.1M22.9 170.2h10.1M22.9 175.3h10.1M22.9 172.7h10.1M22.9 167.6h10.1M40.6 160v2.6M69.8 174v-3.8h11.5v14h5.1v-2.6M69.8 179.1v3.8h7.7M77.5 170.2v3.8M77.5 179.1v7.6M96.5 171.5h10.2"/>
<path d="M96.5 174h10.2M96.5 176.5h3.8M111.8 171.5h5M111.8 174h5M138.4 168.9v2.6M138.4 176.5v3.8M148.6 166.4v3.8h3.8M157.5 170.2h11.4v3.8M161.3 179.1v6.3M168.9 179.1v3.8h-7.6M40.6 184.2h3.8M40.6 180.3v6.4"/>
<path d="M49.5 184.2h3.8v2.5M88.9 181.6v5.1"/>
</g>
<g fill="none" stroke="#008400" stroke-width=".25">
<path d="M181.6 34.3v2.5h2.5M189.2 36.8h7.6M193 36.8v7.7M204.5 36.8h10.1M208.3 36.8v8.9M219.7 36.8h14M226.1 36.8v8.9M226.1 39.4h1.2M76.2 59.7h3.8v5.1M123.2 43.2h3.8v3.8M193 52.1v7.6h78.8v-3.8M208.3 50.8v8.9"/>
<path d="M226.1 50.8v8.9M241.3 44.5v17.7M256.5 50.8v8.9M264.2 50.8v8.9M80 62.2h3.8M114.3 62.2v2.6M170.2 67.3h7.6v10.2M170.2 74.9h7.6M97.8 99.1h3.8v2.5M125.7 81.3h6.4v2.5M228.6 85.1v5.1h5.1M233.7 92.7h-5.1v8.9"/>
<path d="M127 119.4h6.3v2.5M157.5 108v2.5M201.9 111.8v3.8M262.9 113v2.6M273 113v2.6M97.8 137.2h3.8v2.5"/>
</g>
<path d="M205.7 74.9h-6.3v5.1" fill="none" stroke="#004800" stroke-width=".2"/>
<path d="M99.7 175.9l1.2 1.2M100.9 175.9l-1.2 1.2" fill="none" stroke="#000084" stroke-width=".15"/>
<g fill="#008400" stroke="#008400" stroke-width=".15">
<circle cx="50.8" cy="40.6" r=".46"/>
<circle cx="57.1" cy="40.6" r=".46"/>
<circle cx="80" cy="62.2" r=".46"/>
<circle cx="104.1" cy="54.6" r=".46"/>
<circle cx="53.3" cy="82.6" r=".46"/>
<circle cx="101.6" cy="81.3" r=".46"/>
<circle cx="107.9" cy="81.3" r=".46"/>
<circle cx="115.6" cy="119.4" r=".46"/>
<circle cx="109.2" cy="119.4" r=".46"/>
<circle cx="44.4" cy="54.6" r=".46"/>
<circle cx="114.3" cy="43.2" r=".46"/>
<circle cx="101.6" cy="119.4" r=".46"/>
<circle cx="77.5" cy="182.9" r=".46"/>
<circle cx="161.3" cy="170.2" r=".46"/>
<circle cx="161.3" cy="182.9" r=".46"/>
<circle cx="77.5" cy="170.2" r=".46"/>
<circle cx="40.6" cy="184.2" r=".46"/>
<circle cx="157.5" cy="74.9" r=".46"/>
<circle cx="157.5" cy="67.3" r=".46"/>
<circle cx="114.3" cy="81.3" r=".46"/>
<circle cx="193" cy="36.8" r=".46"/>
<circle cx="241.3" cy="59.7" r=".46"/>
<circle cx="256.5" cy="36.8" r=".46"/>
<circle cx="264.2" cy="36.8" r=".46"/>
<circle cx="226.1" cy="36.8" r=".46"/>
<circle cx="226.1" cy="39.4" r=".46"/>
<circle cx="256.5" cy="59.7" r=".46"/>
<circle cx="264.2" cy="59.7" r=".46"/>
<circle cx="177.8" cy="74.9" r=".46"/>
<circle cx="199.4" cy="90.2" r=".46"/>
<circle cx="204.5" cy="97.8" r=".46"/>
<circle cx="208.3" cy="59.7" r=".46"/>
<circle cx="226.1" cy="59.7" r=".46"/>
<circle cx="208.3" cy="36.8" r=".46"/>
<circle cx="114.3" cy="94" r=".46"/>
<circle cx="143.5" cy="94" r=".46"/>
<circle cx="115.6" cy="132.1" r=".46"/>
</g>
<text font-size="7" fill="#0000c2" x="14" y="20.1">Communication</text>
<g font-size="3.5" fill="#0000c2">
<text x="16.5" y="26.4">RS-485</text>
<text x="35.2" y="26.4">(ISO)</text>
<text x="16.5" y="152.2">USB</text>
</g>
<g font-size="3.5" fill="#840084">
<text x="166.4" y="26.4">BUS</text>
<text x="176.9" y="26.4">power</text>
<text x="190.9" y="26.4">supply</text>
<text x="254" y="105.2">Power</text>
<text x="268.2" y="105.2">flags</text>
</g>
<g font-size="2.8" fill="#840000">
<text x="178" y="190.9">Title:</text>
<text x="187.7" y="190.9">SJC</text>
<text x="195.4" y="190.9">Communication</text>
</g>
<g font-size="2.1" fill="#840000">
<text x="178" y="178">Designed</text>
<text x="178" y="175">Single</text>
<text x="186.2" y="175">Joint</text>
<text x="189.4" y="178">by</text>
<text x="193" y="175">Controller</text>
<text x="193.2" y="178">Alves,</text>
<text x="200.9" y="178">T. G.</text>
<text x="205.4" y="175">Board</text>
<text x="178" y="184">Sheet:</text>
<text x="186.2" y="184">/Communication/</text>
<text x="178" y="186.7">File:</text>
<text x="184.1" y="186.7">communication.kicad_sch</text>
<text x="178" y="196.9">KiCad</text>
<text x="178" y="194.1">Size:</text>
<text x="184.7" y="194.1">A4</text>
<text x="185.7" y="196.9">E.D.A.</text>
<text x="193.3" y="196.9">8.0.2</text>
<text x="200" y="194.1">Date:</text>
<text x="207" y="194.1">2024-05-06</text>
<text x="263" y="194.3">Rev:</text>
<text x="263" y="196.9">Id:</text>
<text x="267.1" y="196.9">7/8</text>
<text x="269.4" y="194.3">2.0</text>
</g>
<g font-size="1.8" fill="#840000">
<text x="35" y="11.9">1</text>
<text x="85" y="11.9">2</text>
<text x="135" y="11.9">3</text>
<text x="185" y="11.9">4</text>
<text x="235" y="11.9">5</text>
<text x="285" y="11.9">6</text>
<text x="10.3" y="35.9">A</text>
<text x="285.3" y="35.9">A</text>
<text x="10.3" y="85.9">B</text>
<text x="285.3" y="85.9">B</text>
<text x="10.3" y="135.9">C</text>
<text x="285.3" y="135.9">C</text>
<text x="10.3" y="185.9">D</text>
<text x="285.3" y="185.9">D</text>
<text x="35" y="199.9">1</text>
<text x="85" y="199.9">2</text>
<text x="135" y="199.9">3</text>
<text x="185" y="199.9">4</text>
<text x="235" y="199.9">5</text>
<text x="285" y="199.9">6</text>
</g>
<g font-size="1.8" fill="#006464">
<text x="185.4" y="35.2">F1</text>
<text x="236.5" y="37.7">VI</text>
<text x="242.2" y="41.7" transform="rotate(-90 242.2 41.7)">GND</text>
<text x="243.5" y="37.7">VO</text>
<text x="150.4" y="86">R</text>
<text x="158.3" y="86.9" transform="rotate(-90 158.3 86.9)">VCC</text>
<text x="150.4" y="91">~{RE}</text>
<text x="163.1" y="91">B</text>
<text x="150.4" y="98.7">DE</text>
<text x="163.3" y="98.7">A</text>
<text x="150.4" y="103.7">D</text>
<text x="158.3" y="104.9" transform="rotate(-90 158.3 104.9)">GND</text>
<text x="87.9" y="167.2">VBUS</text>
<text x="89.9" y="172.3">D+</text>
<text x="89.8" y="178.1" transform="rotate(-90 89.8 178.1)">GND</text>
<text x="89.9" y="174.9">D-</text>
<text x="90.9" y="177.4">ID</text>
</g>
<g font-size="1.8" fill="#a90000">
<text x="234.2" y="36.6">3</text>
<text x="246.9" y="36.6">2</text>
<text x="241" y="43.9" transform="rotate(-90 241 43.9)">1</text>
<text x="61.5" y="51.5">8</text>
<text x="61.5" y="56.6">6</text>
<text x="61.5" y="54.1">7</text>
<text x="74.2" y="56.6">2</text>
<text x="61.5" y="61.7">5</text>
<text x="74.2" y="61.7">3</text>
<text x="206.9" y="77.2">1</text>
<text x="206.9" y="74.7">2</text>
<text x="157.2" y="82" transform="rotate(-90 157.2 82)">8</text>
<text x="147.9" y="84.8">1</text>
<text x="147.9" y="89.9">2</text>
<text x="165.7" y="89.9">7</text>
<text x="234.9" y="89.9">4</text>
<text x="83.1" y="96">2</text>
<text x="95.8" y="96">6</text>
<text x="95.8" y="93.4">7</text>
<text x="95.8" y="90.9">8</text>
<text x="234.9" y="95">2</text>
<text x="83.1" y="101">3</text>
<text x="95.8" y="101">5</text>
<text x="147.9" y="97.5">3</text>
<text x="165.7" y="97.5">6</text>
<text x="234.9" y="97.5">1</text>
<text x="147.9" y="102.6">4</text>
<text x="157.2" y="107.4" transform="rotate(-90 157.2 107.4)">5</text>
<text x="95.8" y="131.5">7</text>
<text x="95.8" y="129">8</text>
<text x="83.1" y="134.1">2</text>
<text x="95.8" y="134.1">6</text>
<text x="83.1" y="139.1">3</text>
<text x="95.8" y="139.1">5</text>
<text x="33.6" y="167.4">1</text>
<text x="40.4" y="164.5" transform="rotate(-90 40.4 164.5)">5</text>
<text x="94.5" y="166.1">1</text>
<text x="33.6" y="169.9">3</text>
<text x="33.6" y="172.5">4</text>
<text x="94.5" y="173.7">2</text>
<text x="94.5" y="171.2">3</text>
<text x="33.6" y="175">6</text>
<text x="40.4" y="179.8" transform="rotate(-90 40.4 179.8)">2</text>
<text x="94.5" y="176.3">4</text>
<text x="88.6" y="181" transform="rotate(-90 88.6 181)">5</text>
</g>
<g font-size="1.8" fill="#0000c2">
<text x="229.9" y="89.9">V+</text>
<text x="229.9" y="92.5">GND 3</text>
<text x="229.9" y="95">B</text>
<text x="229.9" y="97.5">A</text>
</g>
<g font-size="1.8" fill="#725600">
<text x="169.1" y="155.9">COM_USB_V_{BUS}_SIG</text>
<text x="118.3" y="172.4">COM_USB_D+</text>
<text x="118.3" y="174.9">COM_USB_D-</text>
</g>
<g font-size="1.4" fill="#006464">
<text x="48.6" y="35.7">+3V3</text>
<text x="177.8" y="31.3">+12V_ISO</text>
<text x="199.5" y="35.7">D3</text>
<text x="215.6" y="35.1">FB1</text>
<text x="235.8" y="33.8">NCP1117DT33</text>
<text x="239.6" y="31.9">U10</text>
<text x="260.3" y="31.3">+3V3_ISO</text>
<text x="66.9" y="38.9">C31</text>
<text x="110.5" y="37.6">+3V3_ISO</text>
<text x="119" y="41.4">C13</text>
<text x="180.9" y="40.2">60V</text>
<text x="184.9" y="40.2">100mA</text>
<text x="194.8" y="40.2">PMEG60T30ELR</text>
<text x="213.8" y="41.4">220R</text>
<text x="218.8" y="41.4">3A</text>
<text x="47.8" y="46.6" transform="rotate(-90 47.8 46.6)">1%</text>
<text x="53.5" y="46.1" transform="rotate(-90 53.5 46.1)">1%</text>
<text x="62.9" y="44">100nF</text>
<text x="66.9" y="47.2">U15</text>
<text x="68.7" y="44">5%</text>
<text x="71.9" y="44">50V</text>
<text x="74.5" y="47.8">GND</text>
<text x="114.9" y="46.5">100nF</text>
<text x="120.7" y="46.5">5%</text>
<text x="124" y="46.5">50V</text>
<text x="211.6" y="45.4" transform="rotate(-90 211.6 45.4)">50V</text>
<text x="229.4" y="44.9" transform="rotate(-90 229.4 44.9)">50V</text>
<text x="259.9" y="44.9" transform="rotate(-90 259.9 44.9)">50V</text>
<text x="267.5" y="45.4" transform="rotate(-90 267.5 45.4)">50V</text>
<text x="270.5" y="46.1" transform="rotate(-90 270.5 46.1)">LD1</text>
<text x="42.7" y="48.6" transform="rotate(-90 42.7 48.6)">R61</text>
<text x="47.8" y="49.5" transform="rotate(-90 47.8 49.5)">1k</text>
<text x="49.7" y="48.6" transform="rotate(-90 49.7 48.6)">R60</text>
<text x="53.5" y="50" transform="rotate(-90 53.5 50)">2k7</text>
<text x="114.9" y="49.6">U8</text>
<text x="115" y="53.2" transform="rotate(-90 115 53.2)">VCC</text>
<text x="123.7" y="51.6">GND_ISO</text>
<text x="130.4" y="52.9">R28</text>
<text x="191.3" y="50.8" transform="rotate(-90 191.3 50.8)">TV17</text>
<text x="196.4" y="53.8" transform="rotate(-90 196.4 53.8)">PTVS12VS1UR</text>
<text x="206.5" y="49.9" transform="rotate(-90 206.5 49.9)">C15</text>
<text x="211.6" y="53.5" transform="rotate(-90 211.6 53.5)">1uF</text>
<text x="211.6" y="49.6" transform="rotate(-90 211.6 49.6)">10%</text>
<text x="224.3" y="49.9" transform="rotate(-90 224.3 49.9)">C18</text>
<text x="229.4" y="54" transform="rotate(-90 229.4 54)">10uF</text>
<text x="229.4" y="49.1" transform="rotate(-90 229.4 49.1)">10%</text>
<text x="254.8" y="49.9" transform="rotate(-90 254.8 49.9)">C14</text>
<text x="259.9" y="54" transform="rotate(-90 259.9 54)">10uF</text>
<text x="259.9" y="49.1" transform="rotate(-90 259.9 49.1)">10%</text>
<text x="262.4" y="49.9" transform="rotate(-90 262.4 49.9)">C16</text>
<text x="267.5" y="53.5" transform="rotate(-90 267.5 53.5)">1uF</text>
<text x="267.5" y="49.6" transform="rotate(-90 267.5 49.6)">10%</text>
<text x="275.1" y="51.9" transform="rotate(-90 275.1 51.9)">1%</text>
<text x="86.7" y="57.2">160R</text>
<text x="91.7" y="57.2">5%</text>
<text x="94.6" y="54.6">R62</text>
<text x="95" y="57.2">1/8W</text>
<text x="111" y="55.3">Y</text>
<text x="115" y="59.2" transform="rotate(-90 115 59.2)">GND</text>
<text x="116.5" y="55.3">A</text>
<text x="129" y="58">33R</text>
<text x="133.1" y="58">1%</text>
<text x="270" y="55" transform="rotate(-90 270 55)">R20</text>
<text x="275.1" y="56.9" transform="rotate(-90 275.1 56.9)">330R</text>
<text x="68.5" y="64.3">6N137</text>
<text x="86.2" y="65.6">LD2</text>
<text x="93" y="64.8">330R</text>
<text x="98" y="64.8">1%</text>
<text x="98.4" y="62.3">R31</text>
<text x="114.6" y="61.8">SN74LVC1G04DBVR</text>
<text x="153.7" y="61.8">+3V3_ISO</text>
<text x="166" y="65.6">C17</text>
<text x="55.4" y="69.4">GND</text>
<text x="76.7" y="69.4">GND_ISO</text>
<text x="111" y="69.4">GND_ISO</text>
<text x="162.4" y="70.7">1uF</text>
<text x="166.3" y="70.7">10%</text>
<text x="170.5" y="70.7">50V</text>
<text x="238" y="66.8">GND_ISO</text>
<text x="51.1" y="77">+3V3</text>
<text x="97.8" y="75.7">+3V3_ISO</text>
<text x="166" y="73.2">C12</text>
<text x="213.9" y="78" transform="rotate(-90 213.9 78)">JP2</text>
<text x="60.6" y="80.8">C34</text>
<text x="121.5" y="79.5">C32</text>
<text x="158.6" y="82.1">U9</text>
<text x="161.9" y="78.3">100nF</text>
<text x="167.7" y="78.3">5%</text>
<text x="171" y="78.3">50V</text>
<text x="174.5" y="82.1">GND_ISO</text>
<text x="198.3" y="83.5" transform="rotate(-90 198.3 83.5)">R1</text>
<text x="202.7" y="79.7" transform="rotate(-90 202.7 79.7)">1/8W</text>
<text x="224.8" y="82.1">+12V_ISO</text>
<text x="54.5" y="88.4">U16</text>
<text x="56.5" y="85.9">100nF</text>
<text x="62.3" y="85.9">5%</text>
<text x="65.6" y="85.9">50V</text>
<text x="69.4" y="89.7">GND</text>
<text x="88.5" y="86.5">U14</text>
<text x="106.8" y="88" transform="rotate(-90 106.8 88)">R53</text>
<text x="110.7" y="89.3" transform="rotate(-90 110.7 89.3)">2k7</text>
<text x="110.7" y="85.5" transform="rotate(-90 110.7 85.5)">1%</text>
<text x="112.6" y="88" transform="rotate(-90 112.6 88)">R63</text>
<text x="117.5" y="84.6">100nF</text>
<text x="117.6" y="88.9" transform="rotate(-90 117.6 88.9)">1k</text>
<text x="117.6" y="85.9" transform="rotate(-90 117.6 85.9)">1%</text>
<text x="123.3" y="84.6">5%</text>
<text x="126.5" y="84.6">50V</text>
<text x="128.7" y="88.4">GND_ISO</text>
<text x="183.4" y="89.7">R30</text>
<text x="202.7" y="89.4" transform="rotate(-90 202.7 89.4)">120R</text>
<text x="202.7" y="84.4" transform="rotate(-90 202.7 84.4)">0.1%</text>
<text x="38.2" y="94">R58</text>
<text x="47.5" y="94.7">1A</text>
<text x="54.1" y="92.2" transform="rotate(-90 54.1 92.2)">V_{CC}</text>
<text x="57.1" y="94.7">1Y</text>
<text x="73.3" y="92.2">R54</text>
<text x="152.3" y="94.8">SN65HVD75DR</text>
<text x="33.7" y="96.8">33R</text>
<text x="33.7" y="101.9">33R</text>
<text x="37.8" y="96.8">1%</text>
<text x="37.8" y="101.9">1%</text>
<text x="38.2" y="99.1">R59</text>
<text x="47.5" y="99.8">2A</text>
<text x="57.1" y="99.8">2Y</text>
<text x="68.9" y="97.3">160R</text>
<text x="74" y="97.3">5%</text>
<text x="77.2" y="97.3">1/8W</text>
<text x="183.4" y="97.3">R29</text>
<text x="237.4" y="101.1">J6</text>
<text x="242.1" y="97.8" transform="rotate(-90 242.1 97.8)">RS-485</text>
<text x="54.1" y="103.6" transform="rotate(-90 54.1 103.6)">GND</text>
<text x="54.5" y="106.2">SN74LVC2G04</text>
<text x="77" y="106.2">GND</text>
<text x="85" y="103.7">6N137</text>
<text x="98.3" y="106.2">GND_ISO</text>
<text x="197.7" y="107.4" transform="rotate(-90 197.7 107.4)">TV16</text>
<text x="225.3" y="106.2">GND_ISO</text>
<text x="51.6" y="113.8">GND</text>
<text x="97.8" y="113.8">+3V3_ISO</text>
<text x="208.1" y="108.6" transform="rotate(-90 208.1 108.6)">SM712</text>
<text x="259.1" y="110">+12V_ISO</text>
<text x="122.8" y="117.6">C33</text>
<text x="154.1" y="115.1">GND_ISO</text>
<text x="88.5" y="124.6">U17</text>
<text x="111.9" y="123.6" transform="rotate(-90 111.9 123.6)">1%</text>
<text x="118.8" y="122.7">100nF</text>
<text x="118.9" y="124" transform="rotate(-90 118.9 124)">1%</text>
<text x="124.5" y="122.7">5%</text>
<text x="127.8" y="122.7">50V</text>
<text x="198.6" y="120.2">GND_ISO</text>
<text x="269.7" y="120.2">GND_ISO</text>
<text x="73.3" y="130.3">R56</text>
<text x="106.8" y="126.1" transform="rotate(-90 106.8 126.1)">R57</text>
<text x="111.9" y="127.4" transform="rotate(-90 111.9 127.4)">2k7</text>
<text x="113.8" y="126.1" transform="rotate(-90 113.8 126.1)">R55</text>
<text x="118.9" y="127" transform="rotate(-90 118.9 127)">1k</text>
<text x="130" y="126.5">GND_ISO</text>
<text x="68.9" y="135.4">160R</text>
<text x="74" y="135.4">5%</text>
<text x="77.2" y="135.4">1/8W</text>
<text x="85" y="141.8">6N137</text>
<text x="77" y="144.3">GND</text>
<text x="98.3" y="144.3">GND_ISO</text>
<text x="95.5" y="154.5">+5V_USB</text>
<text x="137" y="154.5">+5V_USB</text>
<text x="147.2" y="154.5">+5V_USB</text>
<text x="37" y="157">+5V_USB</text>
<text x="41.3" y="164.6">U12</text>
<text x="87.8" y="163.6">J7</text>
<text x="136.7" y="166.5" transform="rotate(-90 136.7 166.5)">LD3</text>
<text x="142.4" y="163.5" transform="rotate(-90 142.4 163.5)">3A</text>
<text x="152.6" y="165.4" transform="rotate(-90 152.6 165.4)">FB4</text>
<text x="80.8" y="173.2" transform="rotate(-90 80.8 173.2)">50V</text>
<text x="111.1" y="171.5">R36</text>
<text x="141.8" y="172.5" transform="rotate(-90 141.8 172.5)">1%</text>
<text x="142.4" y="168.5" transform="rotate(-90 142.4 168.5)">220R</text>
<text x="151.2" y="173.5">33k</text>
<text x="153.3" y="168.4">R38</text>
<text x="155.1" y="173.5">0.1%</text>
<text x="172.3" y="173.7" transform="rotate(-90 172.3 173.7)">50V</text>
<text x="67.5" y="178.1" transform="rotate(-90 67.5 178.1)">FB2</text>
<text x="73.8" y="179.9" transform="rotate(-90 73.8 179.9)">220R</text>
<text x="73.8" y="174.9" transform="rotate(-90 73.8 174.9)">3A</text>
<text x="75.7" y="178.2" transform="rotate(-90 75.7 178.2)">C19</text>
<text x="80.8" y="176.4" transform="rotate(-90 80.8 176.4)">5%</text>
<text x="87.1" y="178.1" transform="rotate(-90 87.1 178.1)">Shield</text>
<text x="111.1" y="174">R37</text>
<text x="136.7" y="175.6" transform="rotate(-90 136.7 175.6)">R32</text>
<text x="141.8" y="177.5" transform="rotate(-90 141.8 177.5)">680R</text>
<text x="159.6" y="178.2" transform="rotate(-90 159.6 178.2)">R33</text>
<text x="164.6" y="176.4" transform="rotate(-90 164.6 176.4)">0.1%</text>
<text x="167.2" y="178.2" transform="rotate(-90 167.2 178.2)">C22</text>
<text x="172.3" y="176.9" transform="rotate(-90 172.3 176.9)">5%</text>
<text x="41" y="180.1">USBLC6-4SC6</text>
<text x="45.4" y="181.8">FB3</text>
<text x="80.8" y="182.2" transform="rotate(-90 80.8 182.2)">100nF</text>
<text x="134.8" y="185">GND_USB</text>
<text x="164.6" y="180.2" transform="rotate(-90 164.6 180.2)">82k</text>
<text x="172.3" y="181.8" transform="rotate(-90 172.3 181.8)">10nF</text>
<text x="37" y="191.3">GND_USB</text>
<text x="43.6" y="188.1">220R</text>
<text x="48.6" y="188.1">3A</text>
<text x="51.6" y="191.3">GND</text>
<text x="73.9" y="191.3">GND_USB</text>
<text x="85.3" y="191.3">GND_USB</text>
<text x="159.6" y="190">GND</text>
</g>
<g font-size="1.4" fill="#0f0f0f">
<text x="203" y="36.6">+12V_ISO_DC</text>
<text x="221.6" y="36.6">+12V_ISO_FLT</text>
<text x="121.9" y="54.3">ISO_RX</text>
<text x="168.3" y="89.9">RS+</text>
<text x="214.6" y="89.9">RS485+</text>
<text x="115.6" y="93.7">ISO_~{RE}_DE</text>
<text x="168.3" y="97.5">RS-</text>
<text x="214.6" y="97.5">RS485-</text>
<text x="116.8" y="131.8">ISO_TX</text>
<text x="25.3" y="167.4">USB_D-</text>
<text x="25.3" y="172.4">USB_D+</text>
<text x="25.3" y="169.9">USB_D+</text>
<text x="97.8" y="173.7">USB_D-</text>
<text x="97.8" y="171.2">USB_D+</text>
<text x="25.3" y="175">USB_D-</text>
</g>
<g font-size="1.4" fill="#a90000">
<text x="114" y="48.9" transform="rotate(-90 114 48.9)">5</text>
<text x="108.6" y="54.4">4</text>
<text x="118.8" y="54.4">2</text>
<text x="114" y="61.6" transform="rotate(-90 114 61.6)">3</text>
<text x="53.1" y="88.2" transform="rotate(-90 53.1 88.2)">5</text>
<text x="45.1" y="93.7">1</text>
<text x="60.3" y="93.7">6</text>
<text x="45.1" y="98.8">3</text>
<text x="60.3" y="98.8">4</text>
<text x="53.1" y="106" transform="rotate(-90 53.1 106)">2</text>
<text x="199.1" y="102.8" transform="rotate(-90 199.1 102.8)">1</text>
<text x="204.2" y="102.8" transform="rotate(-90 204.2 102.8)">2</text>
<text x="201.7" y="111.7" transform="rotate(-90 201.7 111.7)">3</text>
<text x="86.1" y="181.4" transform="rotate(-90 86.1 181.4)">S1</text>
</g>
<g font-size="1.4" fill="#725600">
<text x="30.4" y="55.4">RS485_RX</text>
<text x="17.6" y="94.8">RS485_~{RE}_DE</text>
<text x="20.5" y="99.9">RS485_TX</text>
</g>
<g font-size="1.4" fill="#0000c2">
<text x="175.3" y="84.5">10R</text>
<text x="175.3" y="86.1">Anti-Surge/Pulse-Proof</text>
<text x="179.3" y="84.5">0.5W</text>
<text x="205.1" y="89.9">B</text>
<text x="246.4" y="95.6">RS-485</text>
<text x="205.1" y="97.5">A</text>
<text x="247.5" y="97.2">-</text>
<text x="247.5" y="98.8">-</text>
<text x="249.9" y="97.2">Input:</text>
<text x="249.9" y="98.8">Range:</text>
<text x="255.3" y="97.2">12</text>
<text x="256.2" y="98.8">9-13.3</text>
<text x="158.1" y="107.4">20Mbps</text>
<text x="164.9" y="107.4">RS-485</text>
<text x="158.1" y="109">Transceiver</text>
</g>
<g font-size="1.4" fill="#480048">
<text x="105.7" y="168.3">22R</text>
<text x="109.7" y="168.3">1%</text>
<text x="113" y="168.3">100mW</text>
</g>
<g font-size=".9" fill="#006464">
<text x="61.2" y="49.3">VCC</text>
<text x="61.1" y="59.4">GND</text>
<text x="61.5" y="54.4">VO</text>
<text x="74.4" y="59.4">C</text>
<text x="74.5" y="54.4">A</text>
<text x="95.4" y="88.6">VCC</text>
<text x="83.4" y="93.7">A</text>
<text x="95.8" y="93.7">VO</text>
<text x="83.3" y="98.8">C</text>
<text x="95.4" y="98.8">GND</text>
<text x="83.4" y="131.8">A</text>
<text x="95.4" y="126.7">VCC</text>
<text x="95.8" y="131.8">VO</text>
<text x="83.3" y="136.9">C</text>
<text x="95.4" y="136.9">GND</text>
</g>
<g font-size=".9" fill="#a90000">
<text x="61.4" y="51.8">EN</text>
<text x="95.7" y="91.2">EN</text>
<text x="95.7" y="129.3">EN</text>
</g>
</svg>
